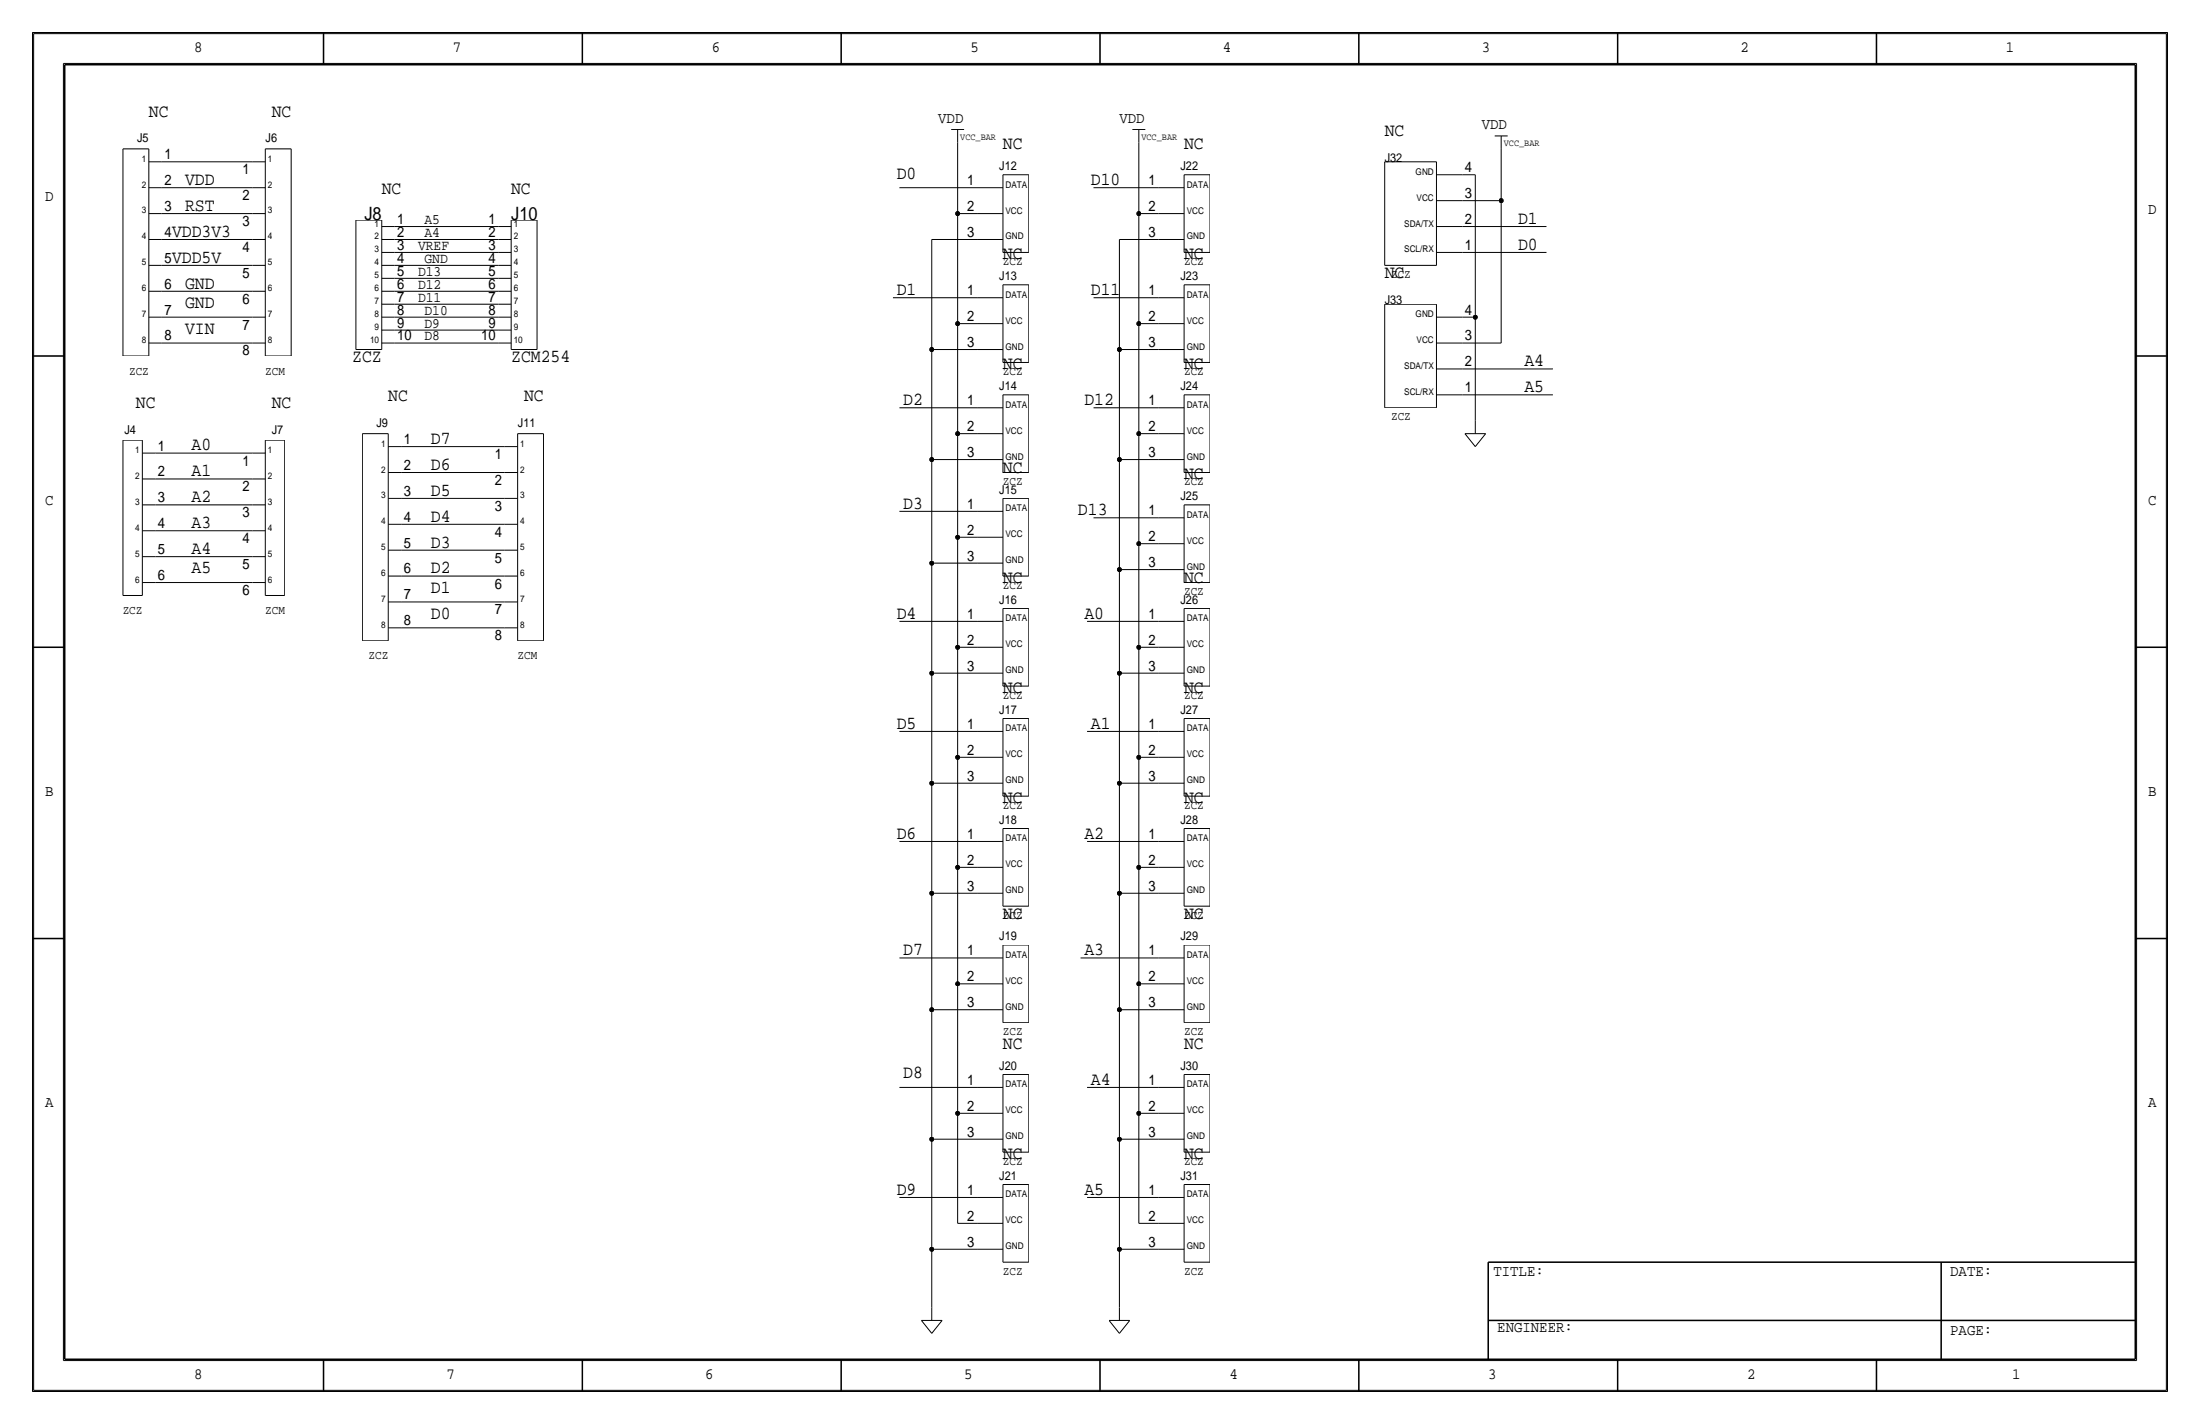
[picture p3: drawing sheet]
<svg xmlns="http://www.w3.org/2000/svg" width="432mm" height="279mm" viewBox="0 0 432 279" stroke-linecap="round" stroke-linejoin="round" font-family="sans-serif">
<g fill="none" stroke="#000" stroke-width=".2">
<path d="M6.6 6.6h418.6zM6.6 6.6v266.2zM12.4 12.4v254.6zM12.4 12.4h407zM419.4 12.4v254.6zM425.2 6.6v266.2zM24.1 29.2h5.1zM24.1 29.2v40.6zM29.2 29.2v40.6zM29.2 36.8h2.5zM29.2 31.8h2.5zM31.7 31.8h17.8z"/>
<path d="M31.7 36.8h17.8zM49.5 36.8h2.6zM49.5 31.8h2.6zM52.1 29.2v40.6zM52.1 29.2h5zM57.1 29.2v40.6zM176.5 36.8h15.3zM186.7 25.4h2.5zM188 27.9v14zM188 25.4v2.5zM191.8 36.8h5zM196.8 34.3v15.2z"/>
<path d="M196.8 34.3h5.1zM201.9 34.3v15.2zM214.6 36.8h12.7zM222.2 25.4h2.6zM223.5 27.9v14zM223.5 25.4v2.5zM227.3 36.8h5.1zM232.4 34.3v15.2zM232.4 34.3h5.1zM237.5 34.3v15.2zM271.8 31.7v20.4zM271.8 31.7h10.1z"/>
<path d="M281.9 31.7v20.4zM281.9 39.4h5.1zM281.9 34.3h5.1zM287 34.3h2.6zM287 39.4h7.6zM289.6 34.3v27.9zM293.4 26.7h2.5zM294.6 26.7v2.5zM294.6 29.2v10.2zM294.6 39.4v27.9zM29.2 57.1h2.5zM29.2 52.1h2.5z"/>
<path d="M29.2 47h2.5zM29.2 41.9h2.5zM31.7 41.9h17.8zM31.7 47h17.8zM31.7 52.1h17.8zM31.7 57.2h17.8zM49.5 57.1h2.6zM49.5 52.1h2.6zM49.5 47h2.6zM49.5 41.9h2.6zM69.8 43.2v25.4zM69.8 43.2h5.1z"/>
<path d="M74.9 43.2v25.4zM74.9 59.7h2.6zM74.9 57.2h2.6zM74.9 54.6h2.6zM74.9 52.1h2.6zM74.9 49.5h2.6zM74.9 47h2.6zM74.9 44.5h2.6zM77.5 57.2h20.3zM77.5 44.4h20.3zM77.5 47h20.3zM77.5 54.6h20.3z"/>
<path d="M77.5 49.5h20.3zM77.5 59.7h20.3zM77.5 52.1h20.3zM97.8 59.7h2.5zM97.8 57.2h2.5zM97.8 54.6h2.5zM97.8 52.1h2.5zM97.8 49.5h2.5zM97.8 47h2.5zM97.8 44.5h2.5zM100.3 43.2h5.1zM100.3 43.2v25.4z"/>
<path d="M105.4 43.2v25.4zM175.3 58.4h16.5zM182.9 47v21.6zM182.9 47h8.9zM188 41.9h3.8zM188 41.9v21.6zM191.8 58.4h5zM191.8 47h5zM191.8 41.9h5zM196.8 55.9v15.2zM196.8 49.5h5.1zM196.8 55.9h5.1z"/>
<path d="M201.9 55.9v15.2zM214.6 58.4h12.7zM219.7 47v21.6zM219.7 47h7.6zM223.5 41.9v21.6zM223.5 41.9h3.8zM227.3 58.4h5.1zM227.3 47h5.1zM227.3 41.9h5.1zM232.4 55.9v15.2zM232.4 49.5h5.1zM232.4 55.9h5.1z"/>
<path d="M237.5 55.9v15.2zM271.8 59.7v20.3zM271.8 59.7h10.1zM271.8 52.1h10.1zM281.9 59.7v20.3zM281.9 49.5h5.1zM281.9 44.4h5.1zM287 44.4h16.5zM287 49.5h16.5zM24.1 69.8h5.1zM29.2 67.3h2.5zM29.2 62.2h2.5z"/>
<path d="M31.7 62.2h17.8zM31.7 67.3h17.8zM49.5 67.3h2.6zM49.5 62.2h2.6zM52.1 69.8h5zM69.8 68.6h5.1zM74.9 67.3h2.6zM74.9 64.8h2.6zM74.9 62.2h2.6zM77.5 62.2h20.3zM77.5 67.3h20.3zM77.5 64.8h20.3z"/>
<path d="M97.8 67.3h2.5zM97.8 64.8h2.5zM97.8 62.2h2.5zM100.3 68.6h5.1zM182.9 68.6h8.9zM182.9 68.6v21.6zM188 63.5h3.8zM188 63.5v21.6zM191.8 68.6h5zM191.8 63.5h5zM196.8 77.5v15.2zM196.8 71.1h5.1z"/>
<path d="M196.8 77.5h5.1zM201.9 77.5v15.2zM219.7 68.6v21.6zM219.7 68.6h7.6zM223.5 63.5v21.6zM223.5 63.5h3.8zM227.3 68.6h5.1zM227.3 63.5h5.1zM232.4 77.5v15.2zM232.4 71.1h5.1zM232.4 77.5h5.1zM237.5 77.5v15.2z"/>
<path d="M281.9 77.5h5.1zM281.9 72.4h5.1zM281.9 67.3h5.1zM281.9 62.2h5.1zM287 72.4h17.8zM287 77.5h17.8zM287 62.2h2.6zM287 67.3h7.6zM289.6 62.2v20.4zM24.1 86.4h3.8zM24.1 86.4v30.4zM27.9 99.1h2.6z"/>
<path d="M27.9 94h2.6zM27.9 88.9h2.6zM27.9 86.4v30.4zM30.5 88.9h19zM30.5 94h19zM30.5 99.1h19zM49.5 99.1h2.6zM49.5 94h2.6zM49.5 88.9h2.6zM52.1 86.4h3.8zM52.1 86.4v30.4zM55.9 86.4v30.4z"/>
<path d="M71.1 85.1h5.1zM71.1 85.1v40.6zM76.2 85.1v40.6zM76.2 97.8h2.5zM76.2 92.7h2.5zM76.2 87.6h2.5zM78.7 97.8h20.4zM78.7 92.7h20.4zM78.7 87.6h20.4zM99.1 97.8h2.5zM99.1 92.7h2.5zM99.1 87.6h2.5z"/>
<path d="M101.6 85.1v40.6zM101.6 85.1h5.1zM106.7 85.1v40.6zM176.5 80h15.3zM182.9 90.2h8.9zM182.9 90.2v20.3zM188 85.1h3.8zM188 85.1v20.3zM191.8 90.2h5zM191.8 85.1h5zM191.8 80h5zM196.8 97.8v15.2z"/>
<path d="M196.8 92.7h5.1zM196.8 97.8h5.1zM201.9 97.8v15.2zM214.6 80h12.7zM219.7 90.2v21.6zM219.7 90.2h7.6zM223.5 85.1v21.6zM223.5 85.1h3.8zM227.3 90.2h5.1zM227.3 85.1h5.1zM227.3 80h5.1zM232.4 99.1v15.2z"/>
<path d="M232.4 92.7h5.1zM232.4 99.1h5.1zM237.5 99.1v15.2zM271.8 80h10.1zM287.5 85.1l2.1 2.5zM287.5 85.1h4.1zM289.6 82.6v2.5zM291.6 85.1l-2 2.5zM24.1 116.8h3.8zM27.9 114.3h2.6zM27.9 109.2h2.6zM27.9 104.1h2.6z"/>
<path d="M30.5 104.1h19zM30.5 114.3h19zM30.5 109.2h19zM49.5 114.3h2.6zM49.5 109.2h2.6zM49.5 104.1h2.6zM52.1 116.8h3.8zM76.2 118.1h2.5zM76.2 113h2.5zM76.2 108h2.5zM76.2 102.9h2.5zM78.7 102.9h20.4z"/>
<path d="M78.7 113h20.4zM78.7 107.9h20.4zM78.7 118.1h20.4zM99.1 118.1h2.5zM99.1 113h2.5zM99.1 108h2.5zM99.1 102.9h2.5zM176.5 100.3h15.3zM182.9 110.5h8.9zM182.9 110.5v21.6zM188 105.4h3.8zM188 105.4v21.6z"/>
<path d="M191.8 110.5h5zM191.8 105.4h5zM191.8 100.3h5zM196.8 119.4v15.2zM196.8 113h5.1zM196.8 119.4h5.1zM201.9 119.4v15.2zM214.6 101.6h12.7zM219.7 111.8v20.3zM219.7 111.8h7.6zM223.5 106.7v20.3zM223.5 106.7h3.8z"/>
<path d="M227.3 111.8h5.1zM227.3 106.7h5.1zM227.3 101.6h5.1zM232.4 119.4v15.2zM232.4 114.3h5.1zM232.4 119.4h5.1zM237.5 119.4v15.2zM71.1 125.7h5.1zM76.2 123.2h2.5zM78.7 123.2h20.4zM99.1 123.2h2.5zM101.6 125.7h5.1z"/>
<path d="M176.5 121.9h15.3zM182.9 132.1h8.9zM182.9 132.1v21.6zM188 127h3.8zM188 127v21.6zM191.8 132.1h5zM191.8 127h5zM191.8 121.9h5zM196.8 134.6h5.1zM213.4 121.9h13.9zM219.7 132.1v21.6zM219.7 132.1h7.6z"/>
<path d="M223.5 127v21.6zM223.5 127h3.8zM227.3 132.1h5.1zM227.3 127h5.1zM227.3 121.9h5.1zM232.4 134.6h5.1zM176.5 143.5h15.3zM182.9 153.7h8.9zM182.9 153.7v21.6zM188 148.6h3.8zM188 148.6v21.6zM191.8 153.7h5z"/>
<path d="M191.8 148.6h5zM191.8 143.5h5zM196.8 156.2h5.1zM196.8 141v15.2zM196.8 141h5.1zM201.9 141v15.2zM213.4 143.5h13.9zM219.7 153.7v21.6zM219.7 153.7h7.6zM223.5 148.6v21.6zM223.5 148.6h3.8zM227.3 153.7h5.1z"/>
<path d="M227.3 148.6h5.1zM227.3 143.5h5.1zM232.4 156.2h5.1zM232.4 141v15.2zM232.4 141h5.1zM237.5 141v15.2zM176.5 165.1h15.3zM182.9 175.3h8.9zM182.9 175.3v22.8zM188 170.2h3.8zM188 170.2v22.8zM191.8 175.3h5z"/>
<path d="M191.8 170.2h5zM191.8 165.1h5zM196.8 177.8h5.1zM196.8 162.6v15.2zM196.8 162.6h5.1zM201.9 162.6v15.2zM213.4 165.1h13.9zM219.7 175.3v22.8zM219.7 175.3h7.6zM223.5 170.2v22.8zM223.5 170.2h3.8zM227.3 175.3h5.1z"/>
<path d="M227.3 170.2h5.1zM227.3 165.1h5.1zM232.4 177.8h5.1zM232.4 162.6v15.2zM232.4 162.6h5.1zM237.5 162.6v15.2zM176.5 188h15.3zM182.9 198.1h8.9zM182.9 198.1v25.4zM188 193h3.8zM188 193v25.4zM191.8 198.1h5z"/>
<path d="M191.8 193h5zM191.8 188h5zM196.8 185.4v15.3zM196.8 185.4h5.1zM201.9 185.4v15.3zM212.1 188h15.2zM219.7 198.1v25.4zM219.7 198.1h7.6zM223.5 193v25.4zM223.5 193h3.8zM227.3 198.1h5.1zM227.3 193h5.1z"/>
<path d="M227.3 188h5.1zM232.4 185.4v15.3zM232.4 185.4h5.1zM237.5 185.4v15.3zM176.5 213.4h15.3zM188 218.4h3.8zM188 218.4v21.6zM191.8 218.4h5zM191.8 213.4h5zM196.8 210.8v15.3zM196.8 200.7h5.1zM196.8 210.8h5.1z"/>
<path d="M201.9 210.8v15.3zM213.4 213.4h13.9zM223.5 218.4v21.6zM223.5 218.4h3.8zM227.3 218.4h5.1zM227.3 213.4h5.1zM232.4 210.8v15.3zM232.4 200.7h5.1zM232.4 210.8h5.1zM237.5 210.8v15.3zM176.5 234.9h15.3zM182.9 223.5h8.9z"/>
<path d="M182.9 223.5v21.6zM191.8 234.9h5zM191.8 223.5h5zM196.8 232.4v15.2zM196.8 226.1h5.1zM196.8 232.4h5.1zM201.9 232.4v15.2zM213.4 234.9h13.9zM219.7 223.5v21.6zM219.7 223.5h7.6zM227.3 234.9h5.1zM227.3 223.5h5.1z"/>
<path d="M232.4 232.4v15.2zM232.4 226.1h5.1zM232.4 232.4h5.1zM237.5 232.4v15.2zM180.8 259.1l2.1 2.5zM180.8 259.1h4.1zM182.9 245.1h8.9zM182.9 256.5v2.6zM182.9 245.1v11.4zM184.9 259.1l-2 2.5zM188 240h3.8zM191.8 245.1h5z"/>
<path d="M191.8 240h5zM196.8 247.6h5.1zM217.7 259.1l2 2.5zM217.7 259.1h4zM219.7 256.5v2.6zM219.7 245.1v11.4zM219.7 245.1h7.6zM221.7 259.1l-2 2.5zM223.5 240h3.8zM227.3 245.1h5.1zM227.3 240h5.1zM232.4 247.6h5.1z"/>
<path d="M6.6 272.8h418.6zM12.4 267h407z"/>
</g>
<g fill="#000" stroke="#000" stroke-width=".2">
<circle cx="294.6" cy="39.4" r=".41"/>
<circle cx="188" cy="41.9" r=".41"/>
<circle cx="223.5" cy="41.9" r=".41"/>
<circle cx="182.9" cy="68.6" r=".41"/>
<circle cx="188" cy="63.5" r=".41"/>
<circle cx="219.7" cy="68.6" r=".41"/>
<circle cx="223.5" cy="63.5" r=".41"/>
<circle cx="289.6" cy="62.2" r=".41"/>
<circle cx="182.9" cy="90.2" r=".41"/>
<circle cx="188" cy="85.1" r=".41"/>
<circle cx="219.7" cy="90.2" r=".41"/>
<circle cx="223.5" cy="85.1" r=".41"/>
<circle cx="182.9" cy="110.5" r=".41"/>
<circle cx="188" cy="105.4" r=".41"/>
<circle cx="219.7" cy="111.8" r=".41"/>
<circle cx="223.5" cy="106.7" r=".41"/>
<circle cx="182.9" cy="132.1" r=".41"/>
<circle cx="188" cy="127" r=".41"/>
<circle cx="219.7" cy="132.1" r=".41"/>
<circle cx="223.5" cy="127" r=".41"/>
<circle cx="182.9" cy="153.7" r=".41"/>
<circle cx="188" cy="148.6" r=".41"/>
<circle cx="219.7" cy="153.7" r=".41"/>
<circle cx="223.5" cy="148.6" r=".41"/>
<circle cx="182.9" cy="175.3" r=".41"/>
<circle cx="188" cy="170.2" r=".41"/>
<circle cx="219.7" cy="175.3" r=".41"/>
<circle cx="223.5" cy="170.2" r=".41"/>
<circle cx="182.9" cy="198.1" r=".41"/>
<circle cx="188" cy="193" r=".41"/>
<circle cx="219.7" cy="198.1" r=".41"/>
<circle cx="223.5" cy="193" r=".41"/>
<circle cx="188" cy="218.4" r=".41"/>
<circle cx="223.5" cy="218.4" r=".41"/>
<circle cx="182.9" cy="223.5" r=".41"/>
<circle cx="219.7" cy="223.5" r=".41"/>
<circle cx="182.9" cy="245.1" r=".41"/>
<circle cx="219.7" cy="245.1" r=".41"/>
</g>
<g fill="none" stroke="#000" stroke-width=".3">
<path d="M6.3 6.3h419.1zM6.3 6.3v266.7zM12.7 12.7h406.4zM12.7 12.7v254zM63.5 6.3v6.4zM114.3 6.3v6.4zM165.1 6.3v6.4zM215.9 6.3v6.4zM266.7 6.3v6.4zM317.5 6.3v6.4zM368.3 6.3v6.4zM419.1 12.7v254z"/>
<path d="M425.4 6.3v266.7zM6.3 69.8h6.4zM419.1 69.8h6.3zM6.3 127h6.4zM419.1 127h6.3zM6.3 184.1h6.4zM419.1 184.1h6.3zM292.1 259.1h127zM292.1 247.6h127zM292.1 247.6v19.1zM381 247.6v19.1zM6.4 273h419z"/>
<path d="M12.7 266.7h406.4zM63.5 266.7v6.3zM114.3 266.7v6.3zM165.1 266.7v6.3zM215.9 266.7v6.3zM266.7 266.7v6.3zM317.5 266.7v6.3zM368.3 266.7v6.3z"/>
</g>
<g font-size="3.6">
<text x="29.2" y="22.9">NC</text>
<text x="53.3" y="22.9">NC</text>
<text x="196.8" y="29.2">NC</text>
<text x="232.4" y="29.2">NC</text>
<text x="271.8" y="26.7">NC</text>
<text x="176" y="35.1">D0</text>
<text x="36.3" y="41.4">RST</text>
<text x="36.3" y="36.3">VDD</text>
<text x="74.9" y="38.1">NC</text>
<text x="100.3" y="38.1">NC</text>
<text x="214.1" y="36.3">D10</text>
<text x="33.8" y="46.5">VDD3V3</text>
<text x="71.5" y="43.2">J8</text>
<text x="100.3" y="43.2">J10</text>
<text x="297.9" y="43.9">D1</text>
<text x="33.8" y="51.6">VDD5V</text>
<text x="196.8" y="50.8">NC</text>
<text x="232.4" y="50.8">NC</text>
<text x="297.9" y="49">D0</text>
<text x="36.3" y="56.6">GND</text>
<text x="176" y="57.9">D1</text>
<text x="214.1" y="57.9">D11</text>
<text x="271.8" y="54.6">NC</text>
<text x="36.3" y="65.5">VIN</text>
<text x="36.3" y="60.5">GND</text>
<text x="69.1" y="71">ZCZ</text>
<text x="100.3" y="71">ZCM254</text>
<text x="299.2" y="71.9">A4</text>
<text x="196.8" y="72.4">NC</text>
<text x="232.4" y="72.4">NC</text>
<text x="299.2" y="77">A5</text>
<text x="26.7" y="80">NC</text>
<text x="53.3" y="80">NC</text>
<text x="76.2" y="78.7">NC</text>
<text x="102.9" y="78.7">NC</text>
<text x="177.3" y="79.5">D2</text>
<text x="212.9" y="79.5">D12</text>
<text x="37.6" y="88.4">A0</text>
<text x="84.6" y="87.1">D7</text>
<text x="37.6" y="93.5">A1</text>
<text x="84.6" y="92.2">D6</text>
<text x="196.8" y="92.7">NC</text>
<text x="232.4" y="94">NC</text>
<text x="37.6" y="98.5">A2</text>
<text x="84.6" y="97.3">D5</text>
<text x="177.3" y="99.8">D3</text>
<text x="211.6" y="101.1">D13</text>
<text x="37.6" y="103.6">A3</text>
<text x="84.6" y="107.4">D3</text>
<text x="84.6" y="102.4">D4</text>
<text x="37.6" y="112.5">A5</text>
<text x="37.6" y="108.7">A4</text>
<text x="84.6" y="112.5">D2</text>
<text x="84.6" y="116.3">D1</text>
<text x="196.9" y="114.3">NC</text>
<text x="232.4" y="114.3">NC</text>
<text x="84.6" y="121.4">D0</text>
<text x="176" y="121.4">D4</text>
<text x="212.9" y="121.4">A0</text>
<text x="196.8" y="135.9">NC</text>
<text x="232.4" y="135.9">NC</text>
<text x="176" y="143">D5</text>
<text x="214.1" y="143">A1</text>
<text x="196.8" y="157.5">NC</text>
<text x="232.4" y="157.5">NC</text>
<text x="176" y="164.6">D6</text>
<text x="212.9" y="164.6">A2</text>
<text x="196.8" y="180.3">NC</text>
<text x="232.4" y="180.3">NC</text>
<text x="177.3" y="187.5">D7</text>
<text x="212.9" y="187.5">A3</text>
<text x="196.8" y="205.7">NC</text>
<text x="232.4" y="205.7">NC</text>
<text x="177.3" y="211.6">D8</text>
<text x="214.1" y="212.9">A4</text>
<text x="196.8" y="227.3">NC</text>
<text x="232.4" y="227.3">NC</text>
<text x="176" y="234.4">D9</text>
<text x="212.9" y="234.4">A5</text>
</g>
<g font-size="3.1">
<text x="38.1" y="10.2">8</text>
<text x="88.9" y="10.2">7</text>
<text x="139.7" y="10.2">6</text>
<text x="190.5" y="10.2">5</text>
<text x="240" y="10.2">4</text>
<text x="290.8" y="10.2">3</text>
<text x="341.6" y="10.2">2</text>
<text x="393.7" y="10.2">1</text>
<text x="184.1" y="24.1">VDD</text>
<text x="219.7" y="24.1">VDD</text>
<text x="290.8" y="25.4">VDD</text>
<text x="8.9" y="39.4">D</text>
<text x="421.6" y="41.9">D</text>
<text x="8.9" y="99.1">C</text>
<text x="421.6" y="99.1">C</text>
<text x="8.9" y="156.2">B</text>
<text x="421.6" y="156.2">B</text>
<text x="8.9" y="217.2">A</text>
<text x="421.6" y="217.2">A</text>
<text x="293.1" y="250.4">TITLE:</text>
<text x="382.8" y="250.4">DATE:</text>
<text x="293.9" y="261.4">ENGINEER:</text>
<text x="382.8" y="261.9">PAGE:</text>
<text x="38.1" y="270.5">8</text>
<text x="87.6" y="270.5">7</text>
<text x="138.4" y="270.5">6</text>
<text x="189.2" y="270.5">5</text>
<text x="241.3" y="270.5">4</text>
<text x="292.1" y="270.5">3</text>
<text x="342.9" y="270.5">2</text>
<text x="395" y="270.5">1</text>
</g>
<g font-size="2.9">
<text x="32.3" y="31.2">1</text>
<text x="47.6" y="34.2">1</text>
<text x="287.5" y="33.8">4</text>
<text x="32.3" y="41.4">3</text>
<text x="32.3" y="36.3">2</text>
<text x="47.6" y="39.3">2</text>
<text x="189.8" y="41.4">2</text>
<text x="189.8" y="36.3">1</text>
<text x="225.4" y="41.4">2</text>
<text x="225.4" y="36.3">1</text>
<text x="287.5" y="38.9">3</text>
<text x="32.3" y="46.5">4</text>
<text x="47.6" y="44.3">3</text>
<text x="78" y="46.5">2</text>
<text x="78" y="43.9">1</text>
<text x="83.3" y="43.9">A5</text>
<text x="83.3" y="46.5">A4</text>
<text x="95.9" y="46.5">2</text>
<text x="95.9" y="43.9">1</text>
<text x="189.8" y="46.5">3</text>
<text x="225.4" y="46.5">3</text>
<text x="287.5" y="43.9">2</text>
<text x="32.3" y="51.6">5</text>
<text x="47.6" y="49.4">4</text>
<text x="78" y="51.6">4</text>
<text x="78" y="49">3</text>
<text x="82" y="49">VREF</text>
<text x="83.3" y="51.6">GND</text>
<text x="95.9" y="51.6">4</text>
<text x="95.9" y="49">3</text>
<text x="287.5" y="49">1</text>
<text x="32.3" y="56.6">6</text>
<text x="47.6" y="59.6">6</text>
<text x="47.6" y="54.5">5</text>
<text x="78" y="59.2">7</text>
<text x="78" y="56.6">6</text>
<text x="78" y="54.1">5</text>
<text x="82" y="59.2">D11</text>
<text x="82" y="54.1">D13</text>
<text x="82" y="56.6">D12</text>
<text x="95.9" y="59.2">7</text>
<text x="95.9" y="56.6">6</text>
<text x="95.9" y="54.1">5</text>
<text x="189.8" y="57.9">1</text>
<text x="225.4" y="57.9">1</text>
<text x="32.3" y="61.7">7</text>
<text x="47.6" y="64.7">7</text>
<text x="78" y="64.3">9</text>
<text x="78" y="61.7">8</text>
<text x="83.3" y="61.7">D10</text>
<text x="83.3" y="64.3">D9</text>
<text x="95.9" y="64.3">9</text>
<text x="95.9" y="61.7">8</text>
<text x="189.8" y="63">2</text>
<text x="225.4" y="63">2</text>
<text x="287.5" y="61.7">4</text>
<text x="32.3" y="66.8">8</text>
<text x="47.6" y="69.7">8</text>
<text x="78" y="66.8">10</text>
<text x="83.3" y="66.8">D8</text>
<text x="94.4" y="66.8">10</text>
<text x="189.8" y="68.1">3</text>
<text x="225.4" y="68.1">3</text>
<text x="287.5" y="66.8">3</text>
<text x="287.5" y="71.9">2</text>
<text x="287.5" y="77">1</text>
<text x="189.8" y="79.5">1</text>
<text x="225.4" y="79.5">1</text>
<text x="31" y="88.4">1</text>
<text x="79.2" y="87.1">1</text>
<text x="189.8" y="84.6">2</text>
<text x="189.8" y="89.7">3</text>
<text x="225.4" y="84.6">2</text>
<text x="225.4" y="89.7">3</text>
<text x="31" y="93.5">2</text>
<text x="47.6" y="91.3">1</text>
<text x="79.2" y="92.2">2</text>
<text x="97.1" y="95.1">2</text>
<text x="97.1" y="90.1">1</text>
<text x="31" y="98.6">3</text>
<text x="47.6" y="101.5">3</text>
<text x="47.6" y="96.4">2</text>
<text x="79.2" y="97.3">3</text>
<text x="97.1" y="100.2">3</text>
<text x="189.8" y="99.8">1</text>
<text x="225.4" y="101.1">1</text>
<text x="31" y="103.6">4</text>
<text x="47.6" y="106.6">4</text>
<text x="79.2" y="107.4">5</text>
<text x="79.2" y="102.4">4</text>
<text x="97.1" y="105.3">4</text>
<text x="189.8" y="104.9">2</text>
<text x="225.4" y="106.2">2</text>
<text x="31" y="113.8">6</text>
<text x="31" y="108.7">5</text>
<text x="47.6" y="111.7">5</text>
<text x="79.2" y="112.5">6</text>
<text x="97.1" y="110.4">5</text>
<text x="189.8" y="110">3</text>
<text x="225.4" y="111.3">3</text>
<text x="47.6" y="116.7">6</text>
<text x="79.2" y="117.6">7</text>
<text x="97.1" y="115.5">6</text>
<text x="79.2" y="122.7">8</text>
<text x="97.1" y="125.6">8</text>
<text x="97.1" y="120.5">7</text>
<text x="189.8" y="121.4">1</text>
<text x="225.4" y="121.4">1</text>
<text x="189.8" y="126.5">2</text>
<text x="189.8" y="131.6">3</text>
<text x="225.4" y="126.5">2</text>
<text x="225.4" y="131.6">3</text>
<text x="189.8" y="143">1</text>
<text x="225.4" y="143">1</text>
<text x="189.8" y="148.1">2</text>
<text x="225.4" y="148.1">2</text>
<text x="189.8" y="153.2">3</text>
<text x="225.4" y="153.2">3</text>
<text x="189.8" y="164.6">1</text>
<text x="225.4" y="164.6">1</text>
<text x="189.8" y="169.7">2</text>
<text x="225.4" y="169.7">2</text>
<text x="189.8" y="174.8">3</text>
<text x="225.4" y="174.8">3</text>
<text x="189.8" y="187.5">1</text>
<text x="225.4" y="187.5">1</text>
<text x="189.8" y="192.5">2</text>
<text x="189.8" y="197.6">3</text>
<text x="225.4" y="192.5">2</text>
<text x="225.4" y="197.6">3</text>
<text x="189.8" y="212.9">1</text>
<text x="225.4" y="212.9">1</text>
<text x="189.8" y="217.9">2</text>
<text x="225.4" y="217.9">2</text>
<text x="189.8" y="223">3</text>
<text x="225.4" y="223">3</text>
<text x="189.8" y="239.5">2</text>
<text x="189.8" y="234.4">1</text>
<text x="225.4" y="239.5">2</text>
<text x="225.4" y="234.4">1</text>
<text x="189.8" y="244.6">3</text>
<text x="225.4" y="244.6">3</text>
</g>
<g font-size="2.4">
<text x="26.9" y="27.9">J5</text>
<text x="52.1" y="27.9">J6</text>
<text x="196.1" y="33.4">J12</text>
<text x="231.7" y="33.4">J22</text>
<text x="271.8" y="31.8">J32</text>
<text x="196.8" y="52">ZCZ</text>
<text x="232.4" y="52">ZCZ</text>
<text x="196.1" y="55">J13</text>
<text x="231.7" y="55">J23</text>
<text x="271.8" y="59.7">J33</text>
<text x="273" y="54.6">ZCZ</text>
<text x="25.3" y="73.5">ZCZ</text>
<text x="52.1" y="73.5">ZCM</text>
<text x="196.1" y="76.6">J14</text>
<text x="196.8" y="73.6">ZCZ</text>
<text x="231.7" y="76.6">J24</text>
<text x="232.4" y="73.6">ZCZ</text>
<text x="73.9" y="83.8">J9</text>
<text x="101.7" y="83.8">J11</text>
<text x="273" y="82.5">ZCZ</text>
<text x="24.4" y="85.1">J4</text>
<text x="53.3" y="85.1">J7</text>
<text x="196.8" y="95.2">ZCZ</text>
<text x="232.4" y="95.2">ZCZ</text>
<text x="196.1" y="96.9">J15</text>
<text x="231.7" y="98.1">J25</text>
<text x="196.1" y="118.5">J16</text>
<text x="196.8" y="115.5">ZCZ</text>
<text x="231.7" y="118.5">J26</text>
<text x="232.4" y="116.8">ZCZ</text>
<text x="24.1" y="120.5">ZCZ</text>
<text x="52.1" y="120.5">ZCM</text>
<text x="72.3" y="129.4">ZCZ</text>
<text x="101.6" y="129.4">ZCM</text>
<text x="196.8" y="137.1">ZCZ</text>
<text x="232.4" y="137.1">ZCZ</text>
<text x="196.1" y="140.1">J17</text>
<text x="231.7" y="140.1">J27</text>
<text x="196.1" y="161.6">J18</text>
<text x="196.8" y="158.7">ZCZ</text>
<text x="231.7" y="161.6">J28</text>
<text x="232.4" y="158.7">ZCZ</text>
<text x="196.1" y="184.5">J19</text>
<text x="196.8" y="180.3">ZCZ</text>
<text x="231.7" y="184.5">J29</text>
<text x="232.4" y="180.3">ZCZ</text>
<text x="196.8" y="203.1">ZCZ</text>
<text x="232.4" y="203.1">ZCZ</text>
<text x="196.1" y="209.9">J20</text>
<text x="231.7" y="209.9">J30</text>
<text x="196.1" y="231.5">J21</text>
<text x="196.8" y="228.5">ZCZ</text>
<text x="231.7" y="231.5">J31</text>
<text x="232.4" y="228.5">ZCZ</text>
<text x="196.8" y="250.1">ZCZ</text>
<text x="232.4" y="250.1">ZCZ</text>
</g>
<g font-size="1.9">
<text x="188.5" y="27.4">VCC_BAR</text>
<text x="224" y="27.4">VCC_BAR</text>
<text x="295.1" y="28.7">VCC_BAR</text>
</g>
<g font-size="1.8">
<text x="27.8" y="31.8">1</text>
<text x="52.6" y="31.8">1</text>
<text x="277.9" y="34.3">GND</text>
<text x="27.8" y="41.9">3</text>
<text x="27.8" y="36.8">2</text>
<text x="52.6" y="41.9">3</text>
<text x="52.6" y="36.8">2</text>
<text x="197.4" y="41.9">VCC</text>
<text x="197.4" y="36.8">DATA</text>
<text x="232.9" y="41.9">VCC</text>
<text x="232.9" y="36.8">DATA</text>
<text x="278" y="39.4">VCC</text>
<text x="27.8" y="46.9">4</text>
<text x="52.6" y="46.9">4</text>
<text x="73.5" y="47">2</text>
<text x="73.5" y="44.4">1</text>
<text x="100.8" y="47">2</text>
<text x="100.8" y="44.4">1</text>
<text x="197.4" y="47">GND</text>
<text x="232.9" y="47">GND</text>
<text x="275.6" y="44.5">SDA/TX</text>
<text x="27.8" y="52.1">5</text>
<text x="52.6" y="52.1">5</text>
<text x="73.5" y="52.1">4</text>
<text x="73.5" y="49.5">3</text>
<text x="100.8" y="52.1">4</text>
<text x="100.8" y="49.5">3</text>
<text x="275.6" y="49.5">SCL/RX</text>
<text x="27.8" y="57.1">6</text>
<text x="52.6" y="57.1">6</text>
<text x="73.5" y="59.7">7</text>
<text x="73.5" y="57.1">6</text>
<text x="73.5" y="54.6">5</text>
<text x="100.8" y="59.7">7</text>
<text x="100.8" y="57.1">6</text>
<text x="100.8" y="54.6">5</text>
<text x="197.4" y="58.4">DATA</text>
<text x="232.9" y="58.4">DATA</text>
<text x="27.8" y="62.2">7</text>
<text x="52.6" y="62.2">7</text>
<text x="73.5" y="64.8">9</text>
<text x="73.5" y="62.2">8</text>
<text x="100.8" y="64.8">9</text>
<text x="100.8" y="62.2">8</text>
<text x="197.4" y="63.5">VCC</text>
<text x="232.9" y="63.5">VCC</text>
<text x="277.9" y="62.3">GND</text>
<text x="27.8" y="67.3">8</text>
<text x="52.6" y="67.3">8</text>
<text x="72.6" y="67.3">10</text>
<text x="100.8" y="67.3">10</text>
<text x="197.4" y="68.6">GND</text>
<text x="232.9" y="68.6">GND</text>
<text x="278" y="67.4">VCC</text>
<text x="275.6" y="77.5">SCL/RX</text>
<text x="275.6" y="72.4">SDA/TX</text>
<text x="197.4" y="80">DATA</text>
<text x="232.9" y="80">DATA</text>
<text x="26.5" y="88.9">1</text>
<text x="52.6" y="88.9">1</text>
<text x="74.8" y="87.6">1</text>
<text x="102.1" y="87.6">1</text>
<text x="197.4" y="85.1">VCC</text>
<text x="232.9" y="85.1">VCC</text>
<text x="26.5" y="94">2</text>
<text x="52.6" y="94">2</text>
<text x="74.8" y="92.7">2</text>
<text x="102.1" y="92.7">2</text>
<text x="197.4" y="90.2">GND</text>
<text x="232.9" y="90.2">GND</text>
<text x="26.5" y="99.1">3</text>
<text x="52.6" y="99.1">3</text>
<text x="74.8" y="97.7">3</text>
<text x="102.1" y="97.7">3</text>
<text x="197.4" y="100.3">DATA</text>
<text x="232.9" y="101.6">DATA</text>
<text x="26.5" y="104.1">4</text>
<text x="52.6" y="104.1">4</text>
<text x="74.8" y="108">5</text>
<text x="74.8" y="102.8">4</text>
<text x="102.1" y="108">5</text>
<text x="102.1" y="102.8">4</text>
<text x="197.4" y="105.4">VCC</text>
<text x="232.9" y="106.7">VCC</text>
<text x="26.5" y="109.2">5</text>
<text x="52.6" y="109.2">5</text>
<text x="74.8" y="113">6</text>
<text x="102.1" y="113">6</text>
<text x="197.4" y="110.5">GND</text>
<text x="232.9" y="111.8">GND</text>
<text x="26.5" y="114.3">6</text>
<text x="52.6" y="114.3">6</text>
<text x="74.8" y="118.1">7</text>
<text x="102.1" y="118.1">7</text>
<text x="74.8" y="123.2">8</text>
<text x="102.1" y="123.2">8</text>
<text x="197.4" y="121.9">DATA</text>
<text x="232.9" y="121.9">DATA</text>
<text x="197.4" y="127">VCC</text>
<text x="232.9" y="127">VCC</text>
<text x="197.4" y="132.1">GND</text>
<text x="232.9" y="132.1">GND</text>
<text x="197.4" y="143.5">DATA</text>
<text x="232.9" y="143.5">DATA</text>
<text x="197.4" y="148.6">VCC</text>
<text x="232.9" y="148.6">VCC</text>
<text x="197.4" y="153.7">GND</text>
<text x="232.9" y="153.7">GND</text>
<text x="197.4" y="165.1">DATA</text>
<text x="232.9" y="165.1">DATA</text>
<text x="197.4" y="170.2">VCC</text>
<text x="232.9" y="170.2">VCC</text>
<text x="197.4" y="175.3">GND</text>
<text x="232.9" y="175.3">GND</text>
<text x="197.4" y="188">DATA</text>
<text x="232.9" y="188">DATA</text>
<text x="197.4" y="193">VCC</text>
<text x="232.9" y="193">VCC</text>
<text x="197.4" y="198.1">GND</text>
<text x="232.9" y="198.1">GND</text>
<text x="197.4" y="213.4">DATA</text>
<text x="232.9" y="213.4">DATA</text>
<text x="197.4" y="218.4">VCC</text>
<text x="232.9" y="218.4">VCC</text>
<text x="197.4" y="223.5">GND</text>
<text x="232.9" y="223.5">GND</text>
<text x="197.4" y="235">DATA</text>
<text x="232.9" y="235">DATA</text>
<text x="197.4" y="245.1">GND</text>
<text x="197.4" y="240">VCC</text>
<text x="232.9" y="245.1">GND</text>
<text x="232.9" y="240">VCC</text>
</g>
</svg>
